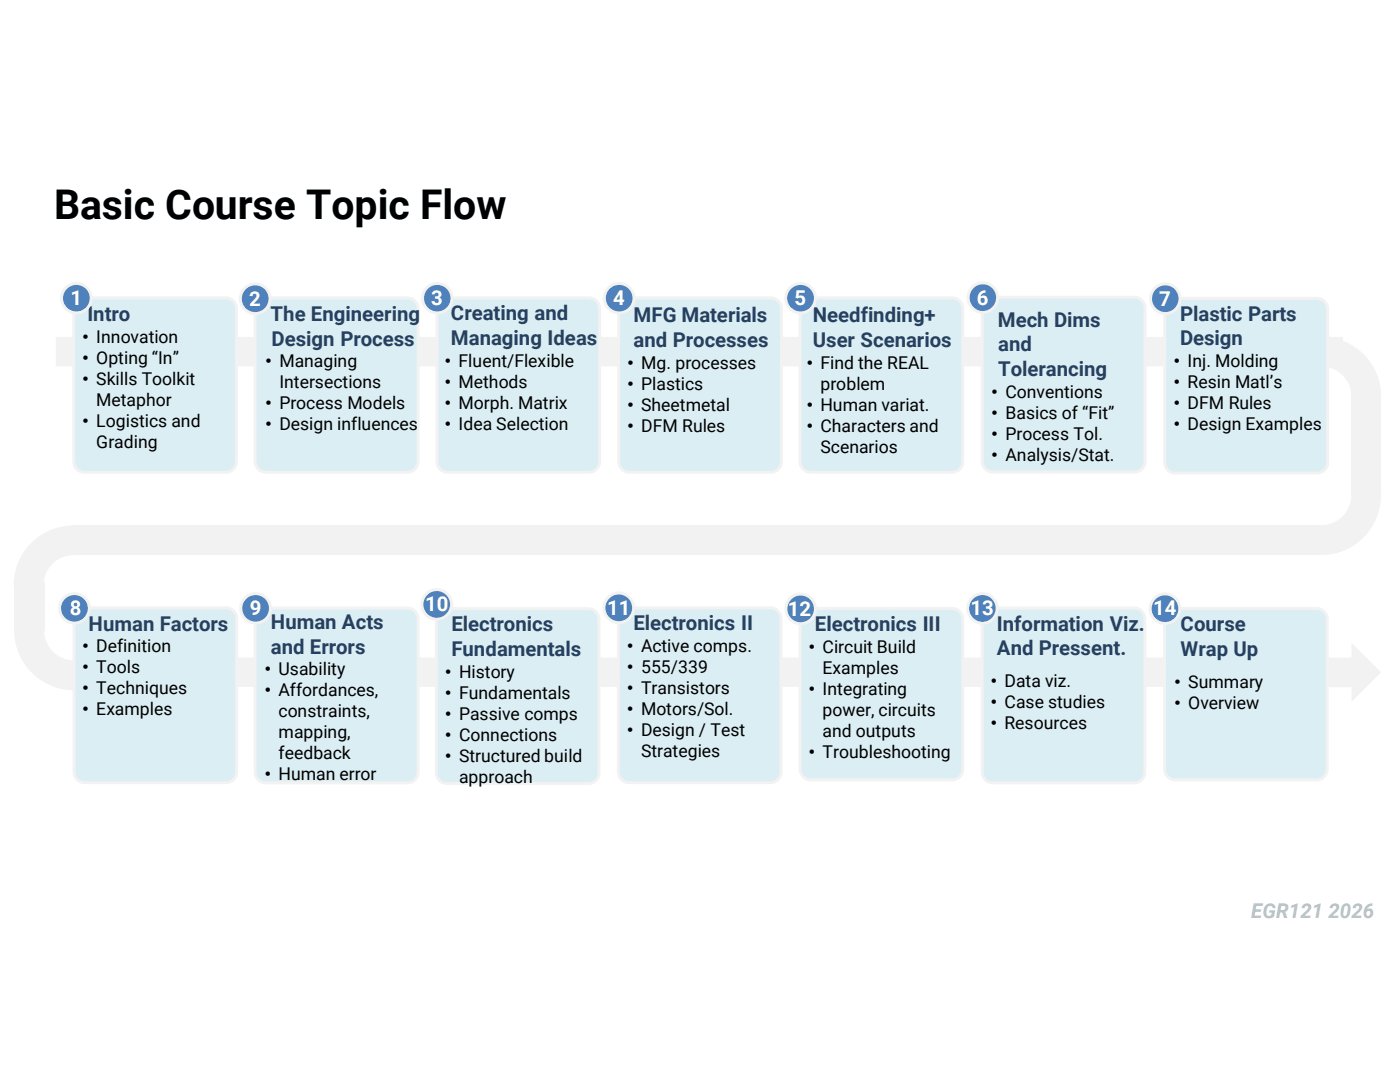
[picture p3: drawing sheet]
<svg xmlns="http://www.w3.org/2000/svg" width="279mm" height="216mm" viewBox="0 0 279 216" stroke-linecap="round" stroke-linejoin="round" font-family="sans-serif">
<g fill="#f2f2f2">
<path d="M18 131.2h228.2v5.9h-228.2zM11.1 67.2h256.9v5.9h-256.9z" fill-rule="evenodd"/>
<path d="M241 131.2h28.7v-2.9l5.9 5.9-5.9 5.9v-3h-28.7z" fill-rule="evenodd"/>
</g>
<path d="M15.3 60l1-.5 .5-.1h28.3a2.1 2.1 0 0 1 2.1 2.2v30.5a2.12 2.12 0 0 1-2.1 2.1h-28.3a2.12 2.12 0 0 1-2.1-2.1v-30.5l.1-.6z" fill-rule="evenodd" fill="#dbeef4"/>
<path d="M15.3 60l1-.5 .5-.1h28.3a2.1 2.1 0 0 1 2.1 2.2v30.5a2.12 2.12 0 0 1-2.1 2.1h-28.3a2.12 2.12 0 0 1-2.1-2.1v-30.5l.1-.6z" fill="none" stroke="#f2f2f2" stroke-width=".59"/>
<path d="M51.6 60l.9-.5 .5-.1h28.3a2.13 2.13 0 0 1 2.1 2.2v30.5a2.16 2.16 0 0 1-2.1 2.1h-28.3a2.15 2.15 0 0 1-2.1-2.1v-30.5l.1-.6z" fill-rule="evenodd" fill="#dbeef4"/>
<path d="M51.6 60l.9-.5 .5-.1h28.3a2.13 2.13 0 0 1 2.1 2.2v30.5a2.16 2.16 0 0 1-2.1 2.1h-28.3a2.15 2.15 0 0 1-2.1-2.1v-30.5l.1-.6z" fill="none" stroke="#f2f2f2" stroke-width=".59"/>
<path d="M87.8 60l1-.5 .5-.1h28.3a2.1 2.1 0 0 1 2.1 2.2v30.5a2.12 2.12 0 0 1-2.1 2.1h-28.3a2.12 2.12 0 0 1-2.1-2.1v-30.5l.1-.6z" fill-rule="evenodd" fill="#dbeef4"/>
<path d="M87.8 60l1-.5 .5-.1h28.3a2.1 2.1 0 0 1 2.1 2.2v30.5a2.12 2.12 0 0 1-2.1 2.1h-28.3a2.12 2.12 0 0 1-2.1-2.1v-30.5l.1-.6z" fill="none" stroke="#f2f2f2" stroke-width=".59"/>
<path d="M160.3 60l.9-.5 .6-.1h28.2a2.1 2.1 0 0 1 2.2 2.2v30.5a2.12 2.12 0 0 1-2.2 2.1h-28.2a2.12 2.12 0 0 1-2.1-2.1v-30.5l.1-.6z" fill-rule="evenodd" fill="#dbeef4"/>
<path d="M160.3 60l.9-.5 .6-.1h28.2a2.1 2.1 0 0 1 2.2 2.2v30.5a2.12 2.12 0 0 1-2.2 2.1h-28.2a2.12 2.12 0 0 1-2.1-2.1v-30.5l.1-.6z" fill="none" stroke="#f2f2f2" stroke-width=".59"/>
<path d="M124.1 60l.9-.5 .6-.1h28.2a2.12 2.12 0 0 1 2.2 2.2v30.5a2.15 2.15 0 0 1-2.2 2.1h-28.2a2.12 2.12 0 0 1-2.1-2.1v-30.5l.1-.6z" fill-rule="evenodd" fill="#dbeef4"/>
<path d="M124.1 60l.9-.5 .6-.1h28.2a2.12 2.12 0 0 1 2.2 2.2v30.5a2.15 2.15 0 0 1-2.2 2.1h-28.2a2.12 2.12 0 0 1-2.1-2.1v-30.5l.1-.6z" fill="none" stroke="#f2f2f2" stroke-width=".59"/>
<g fill="#f2f2f2">
<path d="M263.6 67.2a11.8 11.8 0 0 1 12 11.9h-5.9a5.9 5.9 0 0 0-6-5.9z" fill-rule="evenodd"/>
<path d="M269.7 98.6h5.9a11.9 11.9 0 0 1-11.8 12.1v-5.9a6 6 0 0 0 5.9-6.2z" fill-rule="evenodd"/>
</g>
<path d="M14.5 104.9h249.3v5.8h-249.3z" fill="#f2f2f2"/>
<path d="M196.6 59.9l1-.5 .5-.1h28.3a2.15 2.15 0 0 1 2.1 2.1v30.7a2.12 2.12 0 0 1-2.1 2.1h-28.3a2.12 2.12 0 0 1-2.1-2.1v-30.7l.1-.5z" fill-rule="evenodd" fill="#dbeef4"/>
<path d="M196.6 59.9l1-.5 .5-.1h28.3a2.15 2.15 0 0 1 2.1 2.1v30.7a2.12 2.12 0 0 1-2.1 2.1h-28.3a2.12 2.12 0 0 1-2.1-2.1v-30.7l.1-.5z" fill="none" stroke="#f2f2f2" stroke-width=".59"/>
<path d="M51.6 122l.9-.6 .6-.1h28.2a2.15 2.15 0 0 1 2.1 2.1v30.7a2.12 2.12 0 0 1-2.1 2.1h-28.2a2.13 2.13 0 0 1-2.2-2.1v-30.7l.1-.5z" fill-rule="evenodd" fill="#dbeef4"/>
<path d="M51.6 122l.9-.6 .6-.1h28.2a2.15 2.15 0 0 1 2.1 2.1v30.7a2.12 2.12 0 0 1-2.1 2.1h-28.2a2.13 2.13 0 0 1-2.2-2.1v-30.7l.1-.5z" fill="none" stroke="#f2f2f2" stroke-width=".59"/>
<path d="M124 121.9l.9-.5 .6-.1h28.3a2.12 2.12 0 0 1 2.1 2.1v30.7a2.1 2.1 0 0 1-2.1 2.1h-28.3a2.1 2.1 0 0 1-2.1-2.1v-30.7l.1-.6z" fill-rule="evenodd" fill="#dbeef4"/>
<path d="M124 121.9l.9-.5 .6-.1h28.3a2.12 2.12 0 0 1 2.1 2.1v30.7a2.1 2.1 0 0 1-2.1 2.1h-28.3a2.1 2.1 0 0 1-2.1-2.1v-30.7l.1-.6z" fill="none" stroke="#f2f2f2" stroke-width=".59"/>
<path d="M87.7 122.1l.9-.6h.6h28.2a2.13 2.13 0 0 1 2.1 2.1v30.6a2.1 2.1 0 0 1-2.1 2.1h-28.2a2.1 2.1 0 0 1-2.1-2.1v-30.6l.1-.6z" fill-rule="evenodd" fill="#dbeef4"/>
<path d="M87.7 122.1l.9-.6h.6h28.2a2.13 2.13 0 0 1 2.1 2.1v30.6a2.1 2.1 0 0 1-2.1 2.1h-28.2a2.1 2.1 0 0 1-2.1-2.1v-30.6l.1-.6z" fill="none" stroke="#f2f2f2" stroke-width=".59"/>
<path d="M160.3 122l.9-.5 .6-.1h28.2a2.12 2.12 0 0 1 2.2 2.1v30a2.12 2.12 0 0 1-2.2 2.1h-28.2a2.12 2.12 0 0 1-2.1-2.1v-30l.1-.5z" fill-rule="evenodd" fill="#dbeef4"/>
<path d="M160.3 122l.9-.5 .6-.1h28.2a2.12 2.12 0 0 1 2.2 2.1v30a2.12 2.12 0 0 1-2.2 2.1h-28.2a2.12 2.12 0 0 1-2.1-2.1v-30l.1-.5z" fill="none" stroke="#f2f2f2" stroke-width=".59"/>
<g fill="#f2f2f2">
<path d="M2.8 125.8h6a6 6 0 0 0 6.1 6l.1 6a12 12 0 0 1-12.2-12z" fill-rule="evenodd"/>
<path d="M2.8 116.2h6v9.6h-6z" fill-rule="evenodd"/>
<path d="M6.1 108.5a11.8 11.8 0 0 1 8.5-3.6v5.9a6 6 0 0 0-5.9 6.1l-6 .1a12 12 0 0 1 3.4-8.5z" fill-rule="evenodd"/>
</g>
<circle cx="15.2" cy="59.5" r="2.96" fill="#4f81bd"/>
<circle cx="15.2" cy="59.5" r="2.96" fill="none" stroke="#f2f2f2" stroke-width=".59"/>
<circle cx="50.9" cy="59.6" r="2.97" fill="#4f81bd"/>
<circle cx="50.9" cy="59.6" r="2.97" fill="none" stroke="#f2f2f2" stroke-width=".59"/>
<circle cx="87.3" cy="59.5" r="2.94" fill="#4f81bd"/>
<circle cx="87.3" cy="59.5" r="2.94" fill="none" stroke="#f2f2f2" stroke-width=".59"/>
<circle cx="123.6" cy="59.5" r="2.96" fill="#4f81bd"/>
<circle cx="123.6" cy="59.5" r="2.96" fill="none" stroke="#f2f2f2" stroke-width=".59"/>
<circle cx="159.8" cy="59.5" r="2.96" fill="#4f81bd"/>
<circle cx="159.8" cy="59.5" r="2.96" fill="none" stroke="#f2f2f2" stroke-width=".59"/>
<circle cx="196.2" cy="59.4" r="2.95" fill="#4f81bd"/>
<circle cx="196.2" cy="59.4" r="2.95" fill="none" stroke="#f2f2f2" stroke-width=".59"/>
<circle cx="51" cy="121.4" r="2.96" fill="#4f81bd"/>
<circle cx="51" cy="121.4" r="2.96" fill="none" stroke="#f2f2f2" stroke-width=".59"/>
<circle cx="87.2" cy="120.6" r="2.96" fill="#4f81bd"/>
<circle cx="87.2" cy="120.6" r="2.96" fill="none" stroke="#f2f2f2" stroke-width=".59"/>
<circle cx="123.5" cy="121.3" r="2.97" fill="#4f81bd"/>
<circle cx="123.5" cy="121.3" r="2.97" fill="none" stroke="#f2f2f2" stroke-width=".59"/>
<circle cx="159.8" cy="121.5" r="2.95" fill="#4f81bd"/>
<circle cx="159.8" cy="121.5" r="2.95" fill="none" stroke="#f2f2f2" stroke-width=".59"/>
<path d="M196.6 122l1-.6 .5-.1h28.3a2.12 2.12 0 0 1 2.1 2.1v30.7a2.1 2.1 0 0 1-2.1 2.1h-28.3a2.1 2.1 0 0 1-2.1-2.1v-30.7l.1-.5z" fill-rule="evenodd" fill="#dbeef4"/>
<path d="M196.6 122l1-.6 .5-.1h28.3a2.12 2.12 0 0 1 2.1 2.1v30.7a2.1 2.1 0 0 1-2.1 2.1h-28.3a2.1 2.1 0 0 1-2.1-2.1v-30.7l.1-.5z" fill="none" stroke="#f2f2f2" stroke-width=".59"/>
<path d="M233 122l1-.5 .5-.1h28.3a2.15 2.15 0 0 1 2.1 2.1v30a2.15 2.15 0 0 1-2.1 2.1h-28.3a2.12 2.12 0 0 1-2.1-2.1v-30l.1-.5z" fill-rule="evenodd" fill="#dbeef4"/>
<path d="M233 122l1-.5 .5-.1h28.3a2.15 2.15 0 0 1 2.1 2.1v30a2.15 2.15 0 0 1-2.1 2.1h-28.3a2.12 2.12 0 0 1-2.1-2.1v-30l.1-.5z" fill="none" stroke="#f2f2f2" stroke-width=".59"/>
<circle cx="196.1" cy="121.4" r="2.95" fill="#4f81bd"/>
<circle cx="196.1" cy="121.4" r="2.95" fill="none" stroke="#f2f2f2" stroke-width=".59"/>
<circle cx="232.5" cy="121.5" r="2.97" fill="#4f81bd"/>
<circle cx="232.5" cy="121.5" r="2.97" fill="none" stroke="#f2f2f2" stroke-width=".59"/>
<path d="M269.7 77.9h5.9v21h-5.9z" fill-rule="evenodd" fill="#f2f2f2"/>
<path d="M15.4 121.9l.9-.5 .6-.1h28.2a2.15 2.15 0 0 1 2.1 2.1v30.7a2.12 2.12 0 0 1-2.1 2.1h-28.2a2.1 2.1 0 0 1-2.1-2.1v-30.7v-.6z" fill-rule="evenodd" fill="#dbeef4"/>
<path d="M15.4 121.9l.9-.5 .6-.1h28.2a2.15 2.15 0 0 1 2.1 2.1v30.7a2.12 2.12 0 0 1-2.1 2.1h-28.2a2.1 2.1 0 0 1-2.1-2.1v-30.7v-.6z" fill="none" stroke="#f2f2f2" stroke-width=".59"/>
<circle cx="14.8" cy="121.4" r="2.95" fill="#4f81bd"/>
<circle cx="14.8" cy="121.4" r="2.95" fill="none" stroke="#f2f2f2" stroke-width=".59"/>
<path d="M233.1 60.2l.9-.6 .6-.1h28.2a2.16 2.16 0 0 1 2.2 2.1v30.7a2.13 2.13 0 0 1-2.2 2.1h-28.2a2.12 2.12 0 0 1-2.1-2.1v-30.7v-.5z" fill-rule="evenodd" fill="#dbeef4"/>
<path d="M233.1 60.2l.9-.6 .6-.1h28.2a2.16 2.16 0 0 1 2.2 2.1v30.7a2.13 2.13 0 0 1-2.2 2.1h-28.2a2.12 2.12 0 0 1-2.1-2.1v-30.7v-.5z" fill="none" stroke="#f2f2f2" stroke-width=".59"/>
<circle cx="232.6" cy="59.6" r="2.95" fill="#4f81bd"/>
<circle cx="232.6" cy="59.6" r="2.95" fill="none" stroke="#f2f2f2" stroke-width=".59"/>
<text font-size="8.2" x="10.8" y="43.6">Basic Course Topic Flow</text>
<g font-size="4.1" fill="#fff">
<text x="14.1" y="60.8">1</text>
<text x="49.7" y="61">2</text>
<text x="86.1" y="60.8">3</text>
<text x="122.4" y="60.8">4</text>
<text x="158.5" y="60.8">5</text>
<text x="194.9" y="60.8">6</text>
<text x="231.4" y="61">7</text>
<text x="13.9" y="122.7">8</text>
<text x="49.9" y="122.7">9</text>
<text x="84.8" y="122">10</text>
<text x="121.2" y="122.6">11</text>
<text x="157.2" y="122.9">12</text>
<text x="193.7" y="122.8">13</text>
<text x="230.2" y="122.8">14</text>
</g>
<g font-size="4.1" fill="#254061">
<text x="17.4" y="64">Intro</text>
<text x="54" y="64">The Engineering</text>
<text x="90" y="63.9">Creating and</text>
<text x="126.5" y="64.3">MFG Materials</text>
<text x="162.2" y="64.3">Needfinding+</text>
<text x="199.1" y="65.2">Mech Dims</text>
<text x="235.5" y="64">Plastic Parts</text>
<text x="54.2" y="69">Design Process</text>
<text x="90" y="68.8">Managing Ideas</text>
<text x="126.5" y="69.3">and Processes</text>
<text x="162.2" y="69.3">User Scenarios</text>
<text x="199.2" y="70.1">and</text>
<text x="235.5" y="68.9">Design</text>
<text x="199.2" y="75">Tolerancing</text>
<text x="17.7" y="125.8">Human Factors</text>
<text x="54.1" y="125.5">Human Acts</text>
<text x="90.1" y="126">Electronics</text>
<text x="126.4" y="125.8">Electronics II</text>
<text x="162.6" y="125.9">Electronics III</text>
<text x="199" y="125.8">Information Viz.</text>
<text x="235.6" y="125.9">Course</text>
<text x="54.1" y="130.4">and Errors</text>
<text x="90.1" y="130.9">Fundamentals</text>
<text x="199" y="130.7">And Pressent.</text>
<text x="235.6" y="130.9">Wrap Up</text>
</g>
<text font-size="4.1" fill="#bfbfbf" x="249.7" y="183.1">EGR121 2026</text>
<g font-size="3.5">
<text x="16.5" y="68.4">• Innovation</text>
<text x="16.5" y="72.6">• Opting “In”</text>
<text x="16.5" y="76.8">• Skills Toolkit</text>
<text x="53" y="73.3">• Managing</text>
<text x="55.8" y="77.5">Intersections</text>
<text x="88.8" y="73.2">• Fluent/Flexible</text>
<text x="88.8" y="77.3">• Methods</text>
<text x="125.2" y="73.6">• Mg. processes</text>
<text x="125.2" y="77.8">• Plastics</text>
<text x="161" y="73.6">• Find the REAL</text>
<text x="163.7" y="77.8">problem</text>
<text x="234.3" y="73.2">• Inj. Molding</text>
<text x="234.3" y="77.4">• Resin Matl’s</text>
<text x="19.2" y="81">Metaphor</text>
<text x="53" y="81.7">• Process Models</text>
<text x="88.8" y="81.5">• Morph. Matrix</text>
<text x="125.2" y="82">• Sheetmetal</text>
<text x="161" y="82">• Human variat.</text>
<text x="197.9" y="79.3">• Conventions</text>
<text x="197.9" y="83.5">• Basics of “Fit”</text>
<text x="234.3" y="81.6">• DFM Rules</text>
<text x="16.5" y="85.2">• Logistics and</text>
<text x="19.2" y="89.4">Grading</text>
<text x="53" y="85.9">• Design influences</text>
<text x="88.8" y="85.7">• Idea Selection</text>
<text x="125.2" y="86.1">• DFM Rules</text>
<text x="161" y="86.1">• Characters and</text>
<text x="197.9" y="87.7">• Process Tol.</text>
<text x="234.3" y="85.8">• Design Examples</text>
<text x="163.7" y="90.3">Scenarios</text>
<text x="197.9" y="91.9">• Analysis/Stat.</text>
<text x="16.5" y="130.2">• Definition</text>
<text x="125.2" y="130.1">• Active comps.</text>
<text x="161.4" y="130.3">• Circuit Build</text>
<text x="16.5" y="134.4">•</text>
<text x="19.2" y="134.4">Tools</text>
<text x="52.8" y="134.7">• Usability</text>
<text x="88.9" y="135.2">• History</text>
<text x="125.2" y="134.3">• 555/339</text>
<text x="164.2" y="134.5">Examples</text>
<text x="197.7" y="137.2">• Data viz.</text>
<text x="234.4" y="137.3">• Summary</text>
<text x="16.5" y="138.6">• Techniques</text>
<text x="16.5" y="142.7">• Examples</text>
<text x="52.8" y="138.9">• Affordances,</text>
<text x="55.6" y="143.1">constraints,</text>
<text x="88.9" y="139.4">• Fundamentals</text>
<text x="88.9" y="143.6">• Passive comps</text>
<text x="125.2" y="138.5">• Transistors</text>
<text x="125.2" y="142.7">• Motors/Sol.</text>
<text x="161.4" y="138.7">• Integrating</text>
<text x="164.2" y="142.9">power, circuits</text>
<text x="197.7" y="141.3">• Case studies</text>
<text x="234.4" y="141.5">• Overview</text>
<text x="55.6" y="147.3">mapping,</text>
<text x="88.9" y="147.8">• Connections</text>
<text x="125.2" y="146.9">• Design / Test</text>
<text x="164.2" y="147.1">and outputs</text>
<text x="197.7" y="145.5">• Resources</text>
<text x="52.8" y="155.7">• Human error</text>
<text x="55.6" y="151.5">feedback</text>
<text x="88.9" y="152">• Structured build</text>
<text x="127.9" y="151.1">Strategies</text>
<text x="161.4" y="151.3">• Troubleshooting</text>
<text x="91.6" y="156.2">approach</text>
</g>
</svg>
